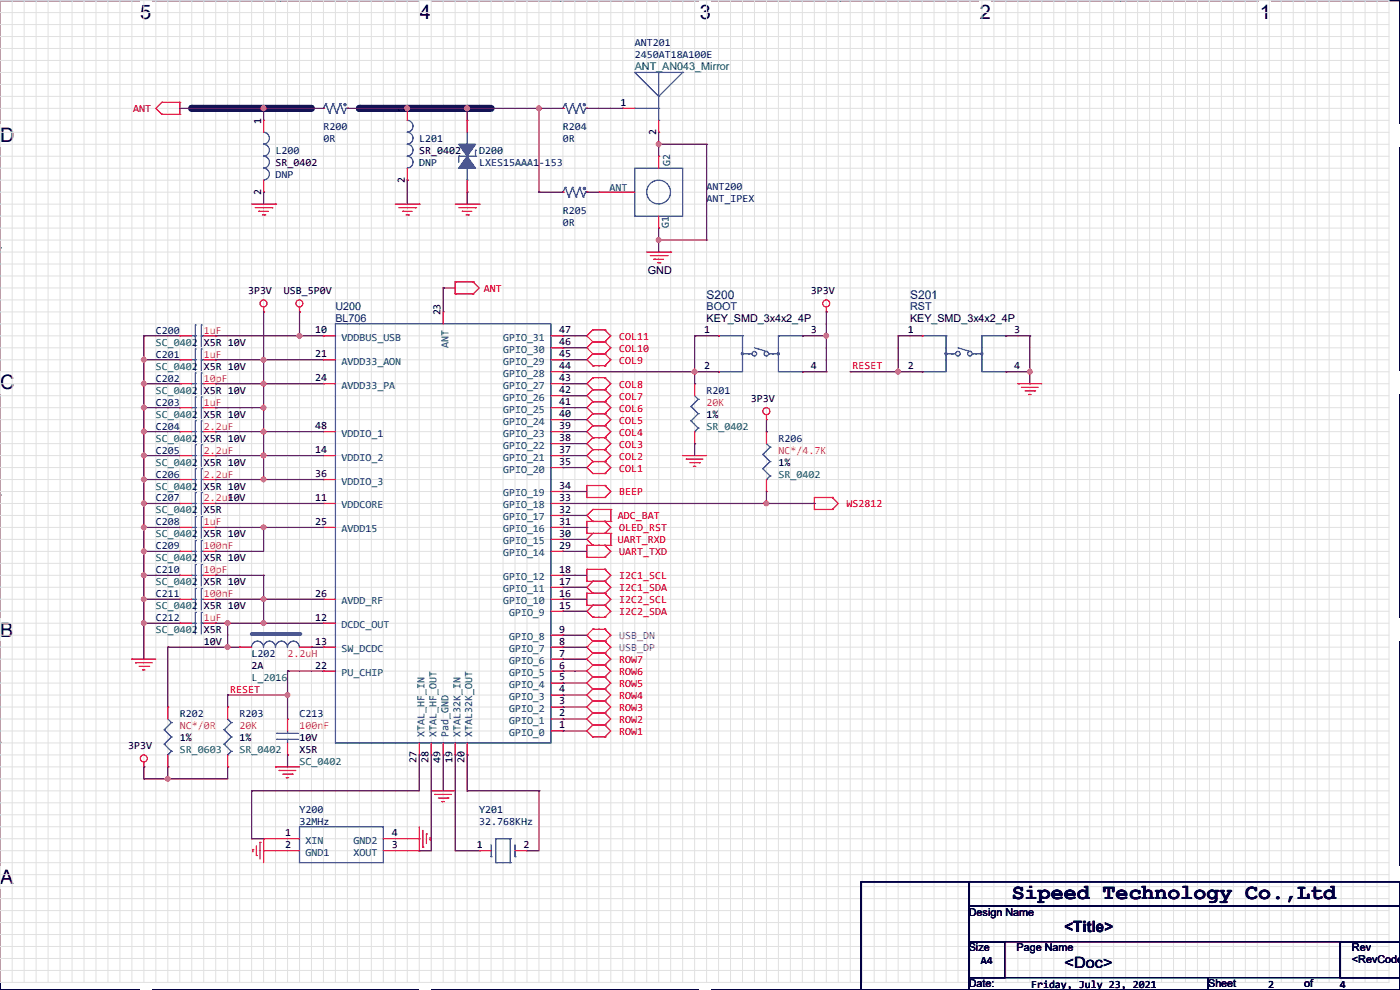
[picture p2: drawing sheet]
<svg xmlns="http://www.w3.org/2000/svg" width="297mm" height="210mm" viewBox="0 0 297 210" stroke-linecap="round" stroke-linejoin="round" font-family="sans-serif">
<path d="M0 .1h297v209.8h-297z" fill="none" stroke="#000" stroke-width=".25"/>
<g fill="#fff">
<path d="M29.7 .1h2.4v4.8h-2.4z"/>
<path d="M29.7 209.9l2.4 .1z"/>
</g>
<path d="M59.4 .1h.1M59.4 209.9h.1" fill="none" stroke="#000" stroke-width=".25"/>
<g fill="#fff">
<path d="M89.1 .1h2.3v4.8h-2.3z"/>
<path d="M89.1 209.9l2.3 .1z"/>
</g>
<path d="M118.8 .1h.1M118.8 209.9h.1" fill="none" stroke="#000" stroke-width=".25"/>
<g fill="#fff">
<path d="M148.5 .1h2.3v4.8h-2.3z"/>
<path d="M148.5 209.9l2.3 .1z"/>
</g>
<path d="M178.2 .1h.1M178.2 209.9h.1" fill="none" stroke="#000" stroke-width=".25"/>
<g fill="#fff">
<path d="M207.9 .1h2.3v4.8h-2.3z"/>
<path d="M207.9 209.9l2.3 .1z"/>
</g>
<path d="M237.6 .1h.1M237.6 209.9h.1" fill="none" stroke="#000" stroke-width=".25"/>
<g fill="#fff">
<path d="M267.3 .1h2.3v4.8h-2.3z"/>
<path d="M267.3 209.9l2.3 .1z"/>
<path d="M0 26.3h3.1v4.8h-3.1z"/>
<path d="M297 26.3v4.8z"/>
<path d="M0 78.8h3.1v4.7h-3.1z"/>
<path d="M297 78.8v4.7z"/>
</g>
<path d="M0 52.6h.1M297 52.6h.1" fill="none" stroke="#000" stroke-width=".25"/>
<g fill="#fff">
<path d="M0 131.2h2.9v4.8h-2.9z"/>
<path d="M297 131.2v4.8z"/>
</g>
<path d="M0 105h.1M297 105h.1" fill="none" stroke="#000" stroke-width=".25"/>
<g fill="#fff">
<path d="M0 183.7h2.9v4.7h-2.9z"/>
<path d="M296.9 183.7h.1v4.7h-.1z"/>
</g>
<path d="M0 157.5h.1M297 157.5h.1" fill="none" stroke="#000" stroke-width=".25"/>
<g fill="none" stroke="#e1e1e1" stroke-width=".21">
<path d="M0 .1h294.7v208.3h-294.7zM0 2.7h294.7M0 5.2h294.7M0 7.7h294.7M0 10.3h294.7M0 12.8h294.7M0 15.4h294.7M0 17.9h294.7M2.6 .1v208.3M5.1 .1v208.3M7.7 .1v208.3M10.2 .1v208.3"/>
<path d="M12.7 .1v208.3M15.3 .1v208.3M17.8 .1v208.3M20.4 .1v208.3M22.9 .1v208.3M25.4 .1v208.3M28 .1v208.3M30.5 .1v208.3M33.1 .1v208.3M35.6 .1v208.3M38.1 .1v208.3M40.7 .1v208.3"/>
<path d="M43.2 .1v208.3M45.8 .1v208.3M48.3 .1v208.3M50.8 .1v208.3M53.4 .1v208.3M55.9 .1v208.3M58.5 .1v208.3M61 .1v208.3M63.5 .1v208.3M66.1 .1v208.3M68.6 .1v208.3M71.2 .1v208.3"/>
<path d="M73.7 .1v208.3M76.2 .1v208.3M78.8 .1v208.3M81.3 .1v208.3M83.9 .1v208.3M86.4 .1v208.3M88.9 .1v208.3M91.5 .1v208.3M94 .1v208.3M96.6 .1v208.3M99.1 .1v208.3M101.6 .1v208.3"/>
<path d="M104.2 .1v208.3M106.7 .1v208.3M109.3 .1v208.3M111.8 .1v208.3M114.3 .1v208.3M116.9 .1v208.3M119.4 .1v208.3M122 .1v208.3M124.5 .1v208.3M127 .1v208.3M129.6 .1v208.3M132.1 .1v208.3"/>
<path d="M134.7 .1v208.3M137.2 .1v208.3M139.7 .1v208.3M142.3 .1v208.3M144.8 .1v208.3M147.4 .1v208.3M149.9 .1v208.3M152.4 .1v208.3M155 .1v208.3M157.5 .1v208.3M160.1 .1v208.3M162.6 .1v208.3"/>
<path d="M165.1 .1v208.3M167.7 .1v208.3M170.2 .1v208.3M172.8 .1v208.3M175.3 .1v208.3M177.8 .1v208.3M180.4 .1v208.3M182.9 .1v208.3M185.5 .1v208.3M188 .1v208.3M190.5 .1v208.3M193.1 .1v208.3"/>
<path d="M195.6 .1v208.3M198.2 .1v208.3M200.7 .1v208.3M203.2 .1v208.3M205.8 .1v208.3M208.3 .1v208.3M210.9 .1v208.3M213.4 .1v208.3M215.9 .1v208.3M218.5 .1v208.3M221 .1v208.3M223.6 .1v208.3"/>
<path d="M226.1 .1v208.3M228.6 .1v208.3M231.2 .1v208.3M233.7 .1v208.3M236.3 .1v208.3M238.8 .1v208.3M241.3 .1v208.3M243.9 .1v208.3M246.4 .1v208.3M249 .1v208.3M251.5 .1v208.3M254 .1v208.3"/>
<path d="M256.6 .1v208.3M259.1 .1v208.3M261.7 .1v208.3M264.2 .1v208.3M266.7 .1v208.3M269.3 .1v208.3M271.8 .1v208.3M274.4 .1v208.3M276.9 .1v208.3M279.4 .1v208.3M282 .1v208.3M284.5 .1v208.3"/>
<path d="M287.1 .1v208.3M289.6 .1v208.3M292.1 .1v208.3M0 20.4h294.7M0 23h294.7M0 25.5h294.7M0 28.1h294.7M0 30.6h294.7M0 33.1h294.7M0 35.7h294.7M0 38.2h294.7M0 40.8h294.7"/>
<path d="M0 43.3h294.7M0 45.8h294.7M0 48.4h294.7M0 50.9h294.7M0 53.5h294.7M0 56h294.7M0 58.5h294.7M0 61.1h294.7M0 63.6h294.7M0 66.2h294.7M0 68.7h294.7M0 71.2h294.7"/>
<path d="M0 73.8h294.7M0 76.3h294.7M0 78.9h294.7M0 81.4h294.7M0 83.9h294.7M0 86.5h294.7M0 89h294.7M0 91.6h294.7M0 94.1h294.7M0 96.6h294.7M0 99.2h294.7M0 101.7h294.7"/>
<path d="M0 104.3h294.7M0 106.8h294.7M0 109.3h294.7M0 111.9h294.7M0 114.4h294.7M0 117h294.7M0 119.5h294.7M0 122h294.7M0 124.6h294.7M0 127.1h294.7M0 129.7h294.7M0 132.2h294.7"/>
<path d="M0 134.7h294.7M0 137.3h294.7M0 139.8h294.7M0 142.4h294.7M0 144.9h294.7M0 147.4h294.7M0 150h294.7M0 152.5h294.7M0 155.1h294.7M0 157.6h294.7M0 160.1h294.7M0 162.7h294.7"/>
<path d="M0 165.2h294.7M0 167.8h294.7M0 170.3h294.7M0 172.8h294.7M0 175.4h294.7M0 177.9h294.7M0 180.5h294.7M0 183h294.7M0 185.5h294.7M0 188.1h294.7M0 190.6h294.7M0 193.2h294.7"/>
<path d="M0 195.7h294.7M0 198.2h294.7M0 200.8h294.7M0 203.3h294.7M0 205.9h294.7"/>
</g>
<path d="M40.7 23h25.4" fill="none" stroke="#0000a0" stroke-width="1.5"/>
<circle cx="40.7" cy="23" r=".76" fill="#0000a0"/>
<path d="M76.2 23h28" fill="none" stroke="#0000a0" stroke-width="1.5"/>
<circle cx="76.2" cy="23" r=".76" fill="#0000a0"/>
<g fill="none" stroke="#f00" stroke-width=".25">
<path d="M34.3 24.3h.1M34.3 21.7h.1M34.3 21.7l-1.2 1.3 1.2 1.3M34.3 24.3h3.8M34.3 21.7h3.8M38.1 24.3h.1M38.1 21.7h.1M38.1 21.7v2.6M86.4 23h.1M86.4 38.2h.1M86.4 23v2.5M86.4 35.7v2.5"/>
<path d="M119.4 23h.1M124.5 23h.1M132.1 23h.1M132.1 23h2.6M139.7 28.1h.1M139.7 25.5v2.6M53.4 43.3h5.1M54.1 44.1h3.6M54.9 44.8h.1M54.9 44.8h2M55.7 45.6h.5M56.2 45.6h.1"/>
<path d="M57.7 44.1h.1M58.5 43.3h.1M83.9 43.3h5M84.6 44.1h3.6M85.4 44.8h.1M85.4 44.8h2M86.1 45.6h.6M86.7 45.6h.1M88.2 44.1h.1M88.9 43.3h.1M96.6 59.8h.1M96.6 43.3h5"/>
<path d="M96.6 59.8v2.6M96.6 59.8h3.8M97.3 44.1h3.6M98.1 44.8h.1M98.1 44.8h2M98.8 45.6h.6M99.4 45.6h.1M100.4 59.8h.1M100.4 59.8l1.2 1.3-1.2 1.3M100.9 44.1h.1M101.6 43.3h.1M119.4 40.8h.1"/>
<path d="M124.5 40.8h.1M137.2 53.5h5.1M138 54.2h3.5M138.7 55h.1M138.7 55h2.1M139.5 55.8h.5M140 55.8h.1M141.5 54.2h.1M142.3 53.5h.1M38.1 76.3h.1M38.1 71.2h.1M38.1 76.3h2.6"/>
<path d="M38.1 71.2h2.6M43.2 76.3h2.6M43.2 71.2h2.6M45.8 76.3h.1M45.8 71.2h.1M55.9 66.2h.1M55.9 65.2v1M63.5 66.2h.1M63.5 65.2v1M96.6 62.4h.1M96.6 62.4h3.8M100.4 62.4h.1"/>
<path d="M125.8 72.5h.1M125.8 70h.1M125.8 75.1h.1M125.8 77.6h.1M125.8 70l-1.3 1.2 1.3 1.3M125.8 75.1l-1.3 1.2 1.3 1.3M125.8 72.5h2.5M125.8 70h2.5M125.8 72.5l-1.3 1.3 1.3 1.3M125.8 75.1h2.5M125.8 77.6h2.5M128.3 70h.1"/>
<path d="M128.3 72.5h.1M128.3 75.1h.1M128.3 77.6h.1M128.3 75.1l1.3 1.2-1.3 1.3M128.3 70l1.3 1.2-1.3 1.3M128.3 72.5l1.3 1.3-1.3 1.3M175.3 66.2h.1M175.3 65.2v1M195.6 71.2h.1M195.6 78.9h.1M213.4 71.2h.1M213.4 78.9h.1"/>
<path d="M38.1 96.6h.1M38.1 91.6h.1M38.1 81.4h.1M38.1 96.6h2.6M38.1 81.4h2.6M38.1 91.6h2.6M43.2 96.6h2.6M43.2 81.4h2.6M43.2 91.6h2.6M45.8 96.6h.1M45.8 91.6h.1M45.8 81.4h.1"/>
<path d="M125.8 82.7h.1M125.8 80.1h.1M125.8 85.2h.1M125.8 87.8h.1M125.8 90.3h.1M125.8 92.8h.1M125.8 97.9h.1M125.8 95.4h.1M125.8 80.1l-1.3 1.3 1.3 1.3M125.8 85.2l-1.3 1.3 1.3 1.3M125.8 82.7h2.5M125.8 80.1h2.5"/>
<path d="M125.8 82.7l-1.3 1.2 1.3 1.3M125.8 87.8l-1.3 1.2 1.3 1.3M125.8 85.2h2.5M125.8 90.3l-1.3 1.3 1.3 1.2M125.8 87.8h2.5M125.8 92.8l-1.3 1.3 1.3 1.3M125.8 90.3h2.5M125.8 95.4l-1.3 1.2 1.3 1.3M125.8 92.8h2.5M125.8 97.9h2.5M125.8 95.4h2.5M125.8 97.9l-1.3 1.3 1.3 1.3"/>
<path d="M128.3 80.1h.1M128.3 82.7h.1M128.3 85.2h.1M128.3 87.8h.1M128.3 90.3h.1M128.3 92.8h.1M128.3 95.4h.1M128.3 97.9h.1M128.3 85.2l1.3 1.3-1.3 1.3M128.3 80.1l1.3 1.3-1.3 1.3M128.3 87.8l1.3 1.2-1.3 1.3M128.3 82.7l1.3 1.2-1.3 1.3"/>
<path d="M128.3 90.3l1.3 1.3-1.3 1.2M128.3 92.8l1.3 1.3-1.3 1.3M128.3 95.4l1.3 1.2-1.3 1.3M128.3 97.9l1.3 1.3-1.3 1.3M144.8 96.6h.1M144.8 96.6h5.1M145.6 97.4h.1M145.6 97.4h3.5M146.3 98.2h2.1M147.1 98.9h.1M147.1 98.9h.5M148.4 98.2h.1"/>
<path d="M162.6 89h.1M162.6 91.6h.1M162.6 88v1M162.6 91.6v2.5M215.9 81.4h.1M215.9 81.4h5.1M216.7 82.2h.1M216.7 82.2h3.6M217.5 82.9h2M218.2 83.7h.1M218.2 83.7h.5M219.5 82.9h.1"/>
<path d="M38.1 111.9h.1M38.1 106.8h.1M38.1 101.7h.1M38.1 117h.1M38.1 111.9h2.6M38.1 106.8h2.6M38.1 101.7h2.6M38.1 117h2.6M43.2 111.9h2.6M43.2 106.8h2.6M43.2 101.7h2.6M43.2 117h2.6"/>
<path d="M45.8 111.9h.1M45.8 106.8h.1M45.8 101.7h.1M45.8 117h.1M124.5 118.2h.1M124.5 115.7h.1M124.5 105.5h.1M124.5 103h.1M124.5 113.2h.1M124.5 110.6h.1M124.5 103v2.5M124.5 110.6v2.6"/>
<path d="M124.5 115.7v2.5M124.5 118.2h3.8M124.5 115.7h5.1M124.5 113.2h5.1M124.5 110.6h5.1M124.5 105.5h3.8M124.5 103h3.8M125.8 100.5h.1M125.8 113.2h.1M125.8 115.7h.1M125.8 108.1h.1M125.8 110.6h.1"/>
<path d="M125.8 100.5h2.5M125.8 113.2l-1.3 1.2 1.3 1.3M125.8 108.1l-1.3 1.2 1.3 1.3M125.8 108.1h3.8M128.3 100.5h.1M128.3 118.2h.1M128.3 115.7h.1M128.3 105.5h.1M128.3 103h.1M128.3 113.2h.1M128.3 110.6h.1M128.3 103l1.3 1.3-1.3 1.2"/>
<path d="M128.3 115.7l1.3 1.3-1.3 1.2M128.3 110.6l1.3 1.3-1.3 1.3M129.6 113.2h.1M129.6 115.7h.1M129.6 108.1h.1M129.6 110.6h.1M129.6 108.1v2.5M129.6 113.2v2.5M162.6 104.3h.1M162.6 101.7v2.6M172.8 108.1h.1M172.8 105.5h.1"/>
<path d="M172.8 108.1h3.8M172.8 105.5v2.6M172.8 105.5h3.8M176.6 108.1h.1M176.6 105.5h.1M176.6 105.5l1.2 1.3-1.2 1.3M28 139.8h.1M28 139.8h5.1M38.1 132.2h.1M38.1 127.1h.1M38.1 132.2h2.6M38.1 127.1h2.6"/>
<path d="M43.2 132.2h2.6M43.2 127.1h2.6M45.8 132.2h.1M45.8 127.1h.1M124.5 123.3h.1M124.5 120.8h.1M124.5 128.4h.1M124.5 125.9h.1M124.5 125.9h3.8M124.5 123.3h3.8M124.5 120.8v2.5M124.5 125.9v2.5"/>
<path d="M124.5 120.8h3.8M124.5 128.4h3.8M125.8 138.6h.1M125.8 136h.1M125.8 133.5h.1M125.8 125.9h.1M125.8 123.3h.1M125.8 130.9h.1M125.8 128.4h.1M125.8 136l-1.3 1.3 1.3 1.3M125.8 138.6h2.5M125.8 136h2.5"/>
<path d="M125.8 138.6l-1.3 1.2 1.3 1.3M125.8 133.5l-1.3 1.2 1.3 1.3M125.8 128.4l-1.3 1.3 1.3 1.2M125.8 133.5h2.5M125.8 123.3l-1.3 1.3 1.3 1.3M125.8 130.9h2.5M128.3 136h.1M128.3 138.6h.1M128.3 133.5h.1M128.3 123.3h.1M128.3 125.9h.1M128.3 120.8h.1"/>
<path d="M128.3 128.4h.1M128.3 130.9h.1M128.3 136l1.3 1.3-1.3 1.3M128.3 133.5l1.3 1.2-1.3 1.3M128.3 138.6l1.3 1.2-1.3 1.3M128.3 128.4l1.3 1.3-1.3 1.2M128.3 123.3l1.3 1.3-1.3 1.3M128.3 120.8l1.3 1.2-1.3 1.3M128.3 125.9l1.3 1.2-1.3 1.3M28.7 140.6h.1M28.7 140.6h3.6M29.5 141.4h2"/>
<path d="M30.3 142.1h.1M30.3 142.1h.5M31.5 141.4h.1M35.6 150h.1M35.6 150v2.5M125.8 141.1h.1M125.8 143.6h.1M125.8 146.2h.1M125.8 148.7h.1M125.8 151.3h.1M125.8 153.8h.1M125.8 156.3h.1"/>
<path d="M125.8 141.1l-1.3 1.3 1.3 1.2M125.8 143.6l-1.3 1.3 1.3 1.3M125.8 141.1h2.5M125.8 146.2l-1.3 1.2 1.3 1.3M125.8 143.6h2.5M125.8 148.7l-1.3 1.3 1.3 1.3M125.8 146.2h2.5M125.8 151.3l-1.3 1.2 1.3 1.3M125.8 148.7h2.5M125.8 153.8l-1.3 1.3 1.3 1.2M125.8 151.3h2.5M125.8 153.8h2.5"/>
<path d="M125.8 156.3h2.5M128.3 141.1h.1M128.3 143.6h.1M128.3 146.2h.1M128.3 148.7h.1M128.3 151.3h.1M128.3 153.8h.1M128.3 156.3h.1M128.3 141.1l1.3 1.3-1.3 1.2M128.3 143.6l1.3 1.3-1.3 1.3M128.3 146.2l1.3 1.2-1.3 1.3M128.3 148.7l1.3 1.3-1.3 1.3"/>
<path d="M128.3 151.3l1.3 1.2-1.3 1.3M128.3 153.8l1.3 1.3-1.3 1.2M30.5 162.7h.1M30.5 161.7v1M35.6 162.7h.1M35.6 160.1v2.6M54.4 179.5v2M55.2 178.7h.1M55.2 178.7v3.5M55.9 177.9h.1M55.9 177.9v5.1M58.5 162.7h.1"/>
<path d="M58.5 162.7h5M59.2 163.4h.1M59.2 163.4h3.6M60 164.2h2M60.7 165h.1M60.7 165h.6M62 164.2h.1M88.9 175.4v5.1M89.7 179.7h.1M89.7 176.1v3.6M90.5 176.9h.1M90.5 176.9v2"/>
<path d="M91.2 178.2h.1M91.2 177.7v.5M91.5 167.8h.1M91.5 167.8h5.1M92.2 168.5h.1M92.2 168.5h3.6M93 169.3h2M93.8 170.1h.1M93.8 170.1h.5M95 169.3h.1M53.6 180.2h.1M53.6 180.2v.5"/>
<path d="M54.4 181.5h.1M88.9 180.5h.1M101.6 180.5h.1M101.6 180.5h2.6M109.3 180.5h2.5M111.8 180.5h.1"/>
<circle cx="55.9" cy="64.4" r=".74"/>
<circle cx="63.5" cy="64.4" r=".74"/>
<circle cx="175.3" cy="64.4" r=".74"/>
<circle cx="162.6" cy="87.2" r=".74"/>
<circle cx="30.5" cy="160.9" r=".74"/>
</g>
<path d="M182.7 187.1h22.8v22.8h-22.8zM205.5 187.1h91.5v5.1h-91.5zM205.5 192.2h91.5v7.6h-91.5zM205.5 199.8h7.6v7.6h-7.6zM284.3 199.8h12.7v7.6h-12.7zM205.5 207.4h50.8v2.5h-50.8zM256.3 207.4h40.7v2.5h-40.7z" fill="none" stroke="#000" stroke-width=".25"/>
<g fill="none" stroke="#00f" stroke-width=".25">
<path d="M139.7 15.4h.1M139.7 15.4v10.1M144.8 15.4h.1M144.8 15.4h-10.1l5 5M144.8 15.4l-5.1 5M86.4 25.5a1.25 1.25 0 0 1 1.2 1.3 1.25 1.25 0 0 1-1.2 1.2M86.4 28.1a1.25 1.25 0 0 1 1.2 1.2 1.25 1.25 0 0 1-1.2 1.3M86.4 30.6a1.25 1.25 0 0 1 1.2 1.3 1.25 1.25 0 0 1-1.2 1.2M86.4 33.1a1.25 1.25 0 0 1 1.2 1.3 1.25 1.25 0 0 1-1.2 1.2M119.4 23h.1M119.9 22h.1M119.9 39.8h.1"/>
<path d="M119.9 22l.8 2M119.9 22l-.5 1M119.9 39.8l.8 2M119.9 39.8l-.5 1M120.7 24h.1M121.5 22h.1M121.5 39.8h.1M121.5 22l-.8 2M121.5 22l.7 2M121.5 39.8l-.8 2M121.5 39.8l.7 2M122.2 24h.1"/>
<path d="M123 22h.1M123 39.8h.1M123 22l.7 2M123 22l-.8 2M123 39.8l.7 2M123 39.8l-.8 2M123.7 24h.1M124.2 23h.1M124.2 23l-.5 1M124.2 23h.3M134.7 23h.1M134.7 23h5"/>
<path d="M139.7 20.4h.1M139.7 23h.1M139.7 25.5h.1M119.4 40.8h.1M120.7 41.8h.1M122.2 41.8h.1M123.7 41.8h.1M124.2 40.8h.1M124.2 40.8l-.5 1M124.2 40.8h.3M40.7 76.3h.7M40.7 71.2h.7"/>
<path d="M41.4 74h.1M41.4 76.3h.1M41.4 79.1h.1M41.4 69h.1M41.4 71.2h.1M41.4 69v4.5M41.4 74v4.6M41.4 79.1v4.6M42.7 76.3h.1M42.7 74h.1M42.7 79.1h.1M42.7 71.2h.1"/>
<path d="M42.7 69h.1M42.7 76.3h.5M42.7 69v4.5M42.7 74v4.6M42.7 79.1v4.6M42.7 71.2h.5M195.6 78.9h.1M195.6 71.2h.1M195.6 71.2h5.1M200.7 71.2h.1M200.7 71.2v7.7h-5.1M200.7 75.1h2"/>
<path d="M202 75.1h.1M203.2 73.8l2.6 .7M205.8 74.5h.1M206.3 75.1h.1M206.3 75.1h2M207.1 75.1h.1M208.3 71.2h.1M208.3 71.2h5.1M208.3 71.2v7.7h5.1M213.4 71.2h.1M213.4 78.9h.1M40.7 96.6h.7"/>
<path d="M40.7 91.6h.7M40.7 81.4h.7M41.4 94.4h.1M41.4 96.6h.1M41.4 89.3h.1M41.4 91.6h.1M41.4 81.4h.1M41.4 99.4h.1M41.4 89.3v4.6M41.4 94.4v4.5M41.4 99.4v4.6M42.7 96.6h.1"/>
<path d="M42.7 94.4h.1M42.7 91.6h.1M42.7 89.3h.1M42.7 81.4h.1M42.7 99.4h.1M42.7 89.3v4.6M42.7 94.4v4.5M42.7 99.4v4.6M42.7 96.6h.5M42.7 91.6h.5M42.7 81.4h.5M161.8 96.4h.1"/>
<path d="M161.8 99.4h.1M161.8 96.4l1.6 1.5M161.8 99.4l1.6 1.6M162.6 94.1l.8 .8M163.4 94.9h.1M163.4 97.9h.1M163.4 94.9l-1.6 1.5M163.4 97.9l-1.6 1.5M40.7 111.9h.7M40.7 106.8h.7M40.7 101.7h.7M40.7 117h.7"/>
<path d="M41.4 109.6h.1M41.4 111.9h.1M41.4 104.5h.1M41.4 106.8h.1M41.4 101.7h.1M41.4 114.7h.1M41.4 117h.1M41.4 104.5v4.6M41.4 109.6v4.6M41.4 114.7v4.6M42.7 111.9h.1M42.7 109.6h.1"/>
<path d="M42.7 106.8h.1M42.7 104.5h.1M42.7 101.7h.1M42.7 117h.1M42.7 114.7h.1M42.7 104.5v4.6M42.7 109.6v4.6M42.7 114.7v4.6M42.7 111.9h.5M42.7 106.8h.5M42.7 101.7h.5M42.7 117h.5"/>
<path d="M162.6 101.7h.1M163.4 101h.1M163.4 101l-.8 .7M40.7 132.2h.7M40.7 127.1h.7M41.4 129.9h.1M41.4 132.2h.1M41.4 124.8h.1M41.4 127.1h.1M41.4 124.8v4.6M41.4 129.9v4.6M42.7 132.2h.1"/>
<path d="M42.7 129.9h.1M42.7 127.1h.1M42.7 124.8h.1M42.7 124.8v4.6M42.7 129.9v4.6M42.7 132.2h.5M42.7 127.1h.5M53.4 137.3a1.25 1.25 0 0 1 1.2-1.3 1.25 1.25 0 0 1 1.3 1.3 1.27 1.27 0 0 1 1.2-1.3 1.27 1.27 0 0 1 1.3 1.3M58.5 137.3a1.25 1.25 0 0 1 1.2-1.3 1.25 1.25 0 0 1 1.3 1.3M61 137.3a1.25 1.25 0 0 1 1.3-1.3 1.25 1.25 0 0 1 1.2 1.3M34.8 154.8h.1M34.8 157.9h.1"/>
<path d="M34.8 154.8l1.6 1.5M34.8 157.9l1.6 1.5M35.6 152.5l.8 .8M36.4 153.3h.1M36.4 156.3h.1M36.4 159.4h.1M36.4 153.3l-1.6 1.5M36.4 156.3l-1.6 1.6M36.4 159.4l-.8 .7M35.6 160.1h.1M104.2 179.2v2.5M105.2 177.9h.1"/>
<path d="M105.2 177.9v5.1M105.2 177.9h3M108.2 177.9h.1M108.2 177.9v5.1M109.3 179.2v2.5M104.2 181.7h.1M105.2 183h.1M105.2 183h3M108.2 183h.1M109.3 181.7h.1"/>
<circle cx="200.7" cy="75" r=".23"/>
<circle cx="203.2" cy="75" r=".49"/>
<circle cx="205.8" cy="75" r=".49"/>
<circle cx="208.3" cy="75" r=".23"/>
</g>
<g fill="#00f" stroke="#00f" stroke-width=".25">
<circle cx="124" cy="22.2" r=".23"/>
<circle cx="124" cy="40" r=".23"/>
</g>
<path d="M53.4 134.5h10.1" fill="none" stroke="#00f" stroke-width=".76"/>
<circle cx="63.5" cy="134.5" r=".38" fill="#00f"/>
<g fill="none" stroke="#f00" stroke-width=".25">
<path d="M55.9 25.5h.1M55.9 25.5v2.6M55.9 38.2v2.6M68.6 23h.1M73.7 23h.1M99.1 25.5h.1M99.1 25.5v2.6M99.1 38.2v2.6M139.7 33.1h.1M139.7 33.1v2.6M55.9 40.8h.1M99.1 40.8h.1"/>
<path d="M127 40.8h.1M127 40.8h7.7M139.7 48.4h.1M139.7 45.8v2.6M68.6 76.3h.1M68.6 71.2h.1M68.6 71.2h2.6M68.6 76.3h2.6M94 66.2h.1M94 66.2v2.5M116.9 71.2h2.5M116.9 73.8h2.5"/>
<path d="M116.9 76.3h2.5M116.9 78.9h2.5M119.4 71.2h.1M119.4 73.8h.1M119.4 76.3h.1M119.4 78.9h.1M152.4 71.2h.1M152.4 78.9h.1M170.2 71.2h.1M170.2 78.9h.1M38.1 86.5h.1M38.1 86.5h2.6"/>
<path d="M43.2 86.5h2.6M45.8 86.5h.1M68.6 91.6h.1M68.6 81.4h.1M68.6 96.6h.1M68.6 91.6h2.6M68.6 81.4h2.6M68.6 96.6h2.6M116.9 86.5h2.5M116.9 91.6h2.5M116.9 81.4h2.5M116.9 83.9h2.5"/>
<path d="M116.9 89h2.5M116.9 94.1h2.5M116.9 96.6h2.5M116.9 99.2h2.5M119.4 81.4h.1M119.4 83.9h.1M119.4 86.5h.1M119.4 89h.1M119.4 91.6h.1M119.4 94.1h.1M119.4 96.6h.1M119.4 99.2h.1"/>
<path d="M147.4 81.4h.1M147.4 94.1h.1M147.4 81.4v2.5M147.4 91.6v2.5M68.6 101.7h.1M68.6 111.9h.1M68.6 106.8h.1M68.6 101.7h2.6M68.6 106.8h2.6M68.6 111.9h2.6M116.9 104.3h2.5M116.9 106.8h2.5"/>
<path d="M116.9 109.3h2.5M116.9 111.9h2.5M116.9 114.4h2.5M116.9 117h2.5M119.4 104.3h.1M119.4 106.8h.1M119.4 109.3h.1M119.4 111.9h.1M119.4 114.4h.1M119.4 117h.1M38.1 122h.1M38.1 122h2.6"/>
<path d="M43.2 122h2.6M45.8 122h.1M50.8 137.3h.1M50.8 137.3h2.6M63.5 137.3h2.6M66.1 137.3h.1M68.6 127.1h.1M68.6 132.2h.1M68.6 137.3h.1M68.6 137.3h2.6M68.6 127.1h2.6M68.6 132.2h2.6"/>
<path d="M116.9 137.3h2.5M116.9 122h2.5M116.9 127.1h2.5M116.9 124.6h2.5M116.9 129.7h2.5M116.9 134.7h2.5M116.9 139.8h2.5M119.4 122h.1M119.4 124.6h.1M119.4 127.1h.1M119.4 129.7h.1M119.4 134.7h.1"/>
<path d="M119.4 137.3h.1M119.4 139.8h.1M48.3 150h.1M48.3 150v2.5M61 152.5h.1M61 152.5v2.6M61 157.6v2.5M68.6 142.4h.1M68.6 142.4h2.6M88.9 157.6v2.5M91.5 157.6v2.5M94 157.6v2.5"/>
<path d="M96.6 157.6v2.5M99.1 157.6v2.5M116.9 142.4h2.5M116.9 144.9h2.5M116.9 147.4h2.5M116.9 150h2.5M116.9 152.5h2.5M116.9 155.1h2.5M119.4 142.4h.1M119.4 144.9h.1M119.4 147.4h.1M119.4 150h.1"/>
<path d="M119.4 152.5h.1M119.4 155.1h.1M48.3 162.7h.1M48.3 160.1v2.6M55.9 177.9h.1M55.9 177.9h7.6M61 160.1h.1M81.3 177.9h7.6M88.9 160.1h.1M88.9 177.9h.1M91.5 160.1h.1M94 160.1h.1"/>
<path d="M96.6 160.1h.1M99.1 160.1h.1M55.9 180.5h.1M55.9 180.5h7.6M81.3 180.5h7.6M88.9 180.5h.1"/>
</g>
<g fill="none" stroke="#00f" stroke-width=".25">
<path d="M55.9 28.1a1.25 1.25 0 0 1 1.3 1.2 1.25 1.25 0 0 1-1.3 1.3M55.9 30.6a1.25 1.25 0 0 1 1.3 1.3 1.25 1.25 0 0 1-1.3 1.2M55.9 33.1a1.25 1.25 0 0 1 1.3 1.3 1.25 1.25 0 0 1-1.3 1.2M55.9 35.7a1.25 1.25 0 0 1 1.3 1.2 1.25 1.25 0 0 1-1.3 1.3M68.6 23h.1M69.1 22h.1M69.1 22l.8 2M69.1 22l-.5 1M69.9 24h.1M70.7 22h.1M70.7 22l-.8 2M70.7 22l.7 2"/>
<path d="M71.4 24h.1M72.2 22h.1M72.2 22l.7 2M72.2 22l-.8 2M72.9 24h.1M73.4 23h.1M73.4 23l-.5 1M73.4 23h.3M97.3 33.1h.1M97.3 33.1v1.3M97.3 33.1h3.6M99.1 30.6h.1"/>
<path d="M99.1 38.2h.1M99.1 28.1v2.5M99.1 35.7v2.5M100.9 33.1h.1M100.9 31.9h.1M100.9 31.9v1.2M134.7 35.7h10.1v10.1h-10.1zM71.2 68.7h45.7v88.9h-45.7zM152.4 78.9h.1M152.4 71.2h.1M152.4 71.2h5.1M157.5 71.2h.1"/>
<path d="M157.5 71.2v7.7h-5.1M157.5 75.1h2.1M158.8 75.1h.1M160.1 73.8l2.5 .7M162.6 74.5h.1M163.1 75.1h.1M163.1 75.1h2M163.9 75.1h.1M165.1 71.2h.1M165.1 71.2h5.1M165.1 71.2v7.7h5.1M170.2 71.2h.1"/>
<path d="M170.2 78.9h.1M40.7 86.5h.7M41.4 84.2h.1M41.4 86.5h.1M41.4 84.2v4.6M42.7 86.5h.1M42.7 84.2h.1M42.7 86.5h.5M42.7 84.2v4.6M146.6 86.2h.1M146.6 89.3h.1M146.6 86.2l1.5 1.6"/>
<path d="M146.6 89.3l1.5 1.5M147.4 91.6h.1M147.4 83.9l.7 .8M148.1 84.7h.1M148.1 87.8h.1M148.1 90.8h.1M148.1 84.7l-1.5 1.5M148.1 87.8l-1.5 1.5M148.1 90.8l-.7 .8M41.4 119.8h.1M41.4 119.8v4.5M42.7 119.8h.1"/>
<path d="M42.7 119.8v4.5M40.7 122h.7M41.4 122h.1M42.7 122h.1M42.7 122h.5M47.5 154.8h.1M47.5 157.9h.1M47.5 154.8l1.6 1.5M47.5 157.9l1.6 1.5M48.3 152.5l.8 .8M49.1 153.3h.1M49.1 156.3h.1"/>
<path d="M49.1 159.4h.1M49.1 153.3l-1.6 1.5M49.1 156.3l-1.6 1.6M49.1 159.4l-.8 .7M58.7 156.8h.1M58.7 155.6h.1M58.7 156.8h4.6M58.7 155.6h4.6M61 155.6h.1M61 156.8h.1M61 155.1v.5M61 156.8v.8"/>
<path d="M48.3 160.1h.1M63.5 175.4h17.8v7.6h-17.8z"/>
<circle cx="139.7" cy="40.7" r="2.52"/>
<circle cx="157.5" cy="75" r=".23"/>
<circle cx="160" cy="75" r=".49"/>
<circle cx="162.6" cy="75" r=".49"/>
<circle cx="165.1" cy="75" r=".23"/>
</g>
<g fill="#00f" stroke="#00f" stroke-width=".25">
<path d="M97.3 30.6h3.6l-1.8 2.5z" fill-rule="evenodd"/>
<path d="M99.1 33.1l1.8 2.6h-3.6z" fill-rule="evenodd"/>
<circle cx="73.2" cy="22.2" r=".23"/>
</g>
<g fill="none" stroke="#800040" stroke-width=".25">
<path d="M38.1 23h.1M38.1 23h30.5M55.9 23h.1M55.9 23v2.5M73.7 23h.1M73.7 23h45.7M86.4 23h.1M86.4 38.2h.1M86.4 38.2v5.1M99.1 23h.1M99.1 23v2.5M114.3 23h.1"/>
<path d="M114.3 23v17.8M124.5 23h.1M124.5 23h7.6M139.7 30.6h.1M139.7 30.6h10.2M139.7 28.1v5M149.9 30.6h.1M149.9 30.6v20.3M55.9 40.8h.1M55.9 40.8v2.5M99.1 40.8h.1M99.1 40.8v2.5"/>
<path d="M114.3 40.8h.1M114.3 40.8h5.1M124.5 40.8h.1M124.5 40.8h2.5M139.7 50.9h.1M139.7 53.5h.1M139.7 48.4v5.1M139.7 50.9h10.2M149.9 50.9h.1M30.5 71.2h.1M30.5 76.3h.1M30.5 71.2h7.6"/>
<path d="M30.5 76.3h7.6M30.5 71.2v68.6M45.8 71.2h.1M45.8 76.3h.1M45.8 71.2h22.8M45.8 76.3h22.8M55.9 66.2h.1M55.9 76.3h.1M55.9 66.2v35.5M63.5 66.2h.1M63.5 71.2h.1M63.5 66.2v5"/>
<path d="M94 61.1h.1M94 61.1v5.1M94 61.1h2.6M119.4 71.2h.1M119.4 73.8h.1M119.4 76.3h.1M119.4 78.9h.1M119.4 71.2h5.1M119.4 76.3h5.1M119.4 73.8h5.1M119.4 78.9h33M147.4 71.2h.1"/>
<path d="M147.4 78.9h.1M147.4 71.2h5M147.4 71.2v10.2M170.2 71.2h.1M170.2 78.9h.1M170.2 71.2h5.1M170.2 78.9h5.1M175.3 78.9h.1M175.3 66.2h.1M175.3 66.2v12.7M180.4 78.9h.1M180.4 78.9h15.2"/>
<path d="M190.5 71.2h.1M190.5 78.9h.1M190.5 71.2h5.1M190.5 71.2v7.7M195.6 78.9h.1M213.4 71.2h.1M213.4 78.9h.1M213.4 71.2h5.1M213.4 78.9h5.1M218.5 71.2h.1M218.5 78.9h.1M218.5 71.2v10.2"/>
<path d="M30.5 81.4h.1M30.5 86.5h.1M30.5 91.6h.1M30.5 96.6h.1M30.5 81.4h7.6M30.5 91.6h7.6M30.5 96.6h7.6M30.5 86.5h7.6M45.8 81.4h.1M45.8 91.6h.1M45.8 96.6h.1M45.8 86.5h.1"/>
<path d="M45.8 81.4h22.8M45.8 91.6h22.8M45.8 96.6h22.8M45.8 86.5h10.1M55.9 81.4h.1M55.9 86.5h.1M55.9 91.6h.1M55.9 96.6h.1M119.4 81.4h.1M119.4 83.9h.1M119.4 86.5h.1M119.4 89h.1"/>
<path d="M119.4 91.6h.1M119.4 96.6h.1M119.4 94.1h.1M119.4 99.2h.1M119.4 81.4h5.1M119.4 91.6h5.1M119.4 96.6h5.1M119.4 86.5h5.1M119.4 83.9h5.1M119.4 89h5.1M119.4 94.1h5.1M119.4 99.2h5.1"/>
<path d="M147.4 94.1h.1M147.4 81.4h.1M147.4 94.1v2.5M162.6 91.6h.1M162.6 89v2.6M30.5 101.7h.1M30.5 106.8h.1M30.5 111.9h.1M30.5 117h.1M30.5 101.7h7.6M30.5 106.8h7.6M30.5 111.9h7.6"/>
<path d="M30.5 117h7.6M45.8 101.7h.1M45.8 106.8h.1M45.8 111.9h.1M45.8 117h.1M45.8 101.7h22.8M45.8 106.8h22.8M45.8 111.9h22.8M55.9 101.7h.1M55.9 111.9h.1M55.9 111.9v5.1h-10.1M119.4 117h.1"/>
<path d="M119.4 114.4h.1M119.4 109.3h.1M119.4 104.3h.1M119.4 106.8h53.4M119.4 111.9h5.1M119.4 117h5.1M119.4 114.4h5.1M119.4 109.3h5.1M119.4 104.3h5.1M124.5 111.9h.1M162.6 106.8h.1M162.6 104.3v2.5"/>
<path d="M172.8 106.8h.1M30.5 122h.1M30.5 127.1h.1M30.5 132.2h.1M30.5 127.1h7.6M30.5 132.2h7.6M30.5 122h7.6M35.6 137.3h.1M35.6 137.3v12.7M35.6 137.3h15.2M45.8 127.1h.1M45.8 132.2h.1"/>
<path d="M45.8 122h.1M45.8 127.1h22.8M45.8 132.2h22.8M45.8 122h10.1M48.3 132.2h.1M48.3 137.3h.1M48.3 132.2v5.1M55.9 122h.1M55.9 127.1h.1M55.9 132.2h.1M55.9 122v10.2M66.1 137.3h.1"/>
<path d="M66.1 137.3h2.5M119.4 137.3h.1M119.4 139.8h.1M119.4 134.7h.1M119.4 129.7h.1M119.4 124.6h.1M119.4 122h.1M119.4 127.1h.1M119.4 127.1h5.1M119.4 122h5.1M119.4 137.3h5.1M119.4 139.8h5.1"/>
<path d="M119.4 134.7h5.1M119.4 129.7h5.1M119.4 124.6h5.1M48.3 147.4h.1M48.3 147.4h12.7M48.3 147.4v2.6M61 142.4h.1M61 147.4h.1M61 142.4h7.6M61 142.4v10.1M119.4 142.4h.1M119.4 144.9h.1"/>
<path d="M119.4 147.4h.1M119.4 150h.1M119.4 152.5h.1M119.4 155.1h.1M119.4 142.4h5.1M119.4 147.4h5.1M119.4 144.9h5.1M119.4 150h5.1M119.4 152.5h5.1M119.4 155.1h5.1M30.5 162.7h.1M30.5 165.2h.1"/>
<path d="M30.5 162.7v2.5M35.6 162.7h.1M35.6 165.2h.1M35.6 162.7v2.5M48.3 162.7h.1M48.3 162.7v2.5h-17.8M53.4 177.9h.1M53.4 167.8h.1M53.4 177.9h2.5M53.4 167.8v10.1M61 160.1h.1M61 160.1v2.6"/>
<path d="M88.9 160.1h.1M88.9 160.1v7.7h-35.5M91.5 160.1h.1M91.5 160.1v20.4h-2.6M94 160.1h.1M94 160.1v7.7M96.6 160.1h.1M96.6 160.1v20.4M99.1 160.1h.1M99.1 167.8h.1M99.1 167.8h15.2M99.1 160.1v7.7"/>
<path d="M114.3 167.8h.1M114.3 167.8v12.7h-2.5M88.9 180.5h.1M96.6 180.5h.1M96.6 180.5h5M111.8 180.5h.1"/>
</g>
<g fill="#f0f" stroke="#f0f" stroke-width=".25">
<circle cx="55.9" cy="91.5" r=".49"/>
<circle cx="55.9" cy="111.9" r=".49"/>
<circle cx="63.5" cy="71.2" r=".49"/>
<circle cx="55.9" cy="81.4" r=".49"/>
<circle cx="55.9" cy="76.3" r=".49"/>
<circle cx="55.9" cy="86.5" r=".49"/>
<circle cx="55.9" cy="101.7" r=".49"/>
<circle cx="55.9" cy="96.6" r=".49"/>
<circle cx="55.9" cy="132.2" r=".49"/>
<circle cx="55.9" cy="127.1" r=".49"/>
<circle cx="30.5" cy="76.3" r=".49"/>
<circle cx="30.5" cy="81.4" r=".49"/>
<circle cx="30.5" cy="86.5" r=".49"/>
<circle cx="30.5" cy="91.5" r=".49"/>
<circle cx="30.5" cy="96.6" r=".49"/>
<circle cx="30.5" cy="106.8" r=".49"/>
<circle cx="30.5" cy="101.7" r=".49"/>
<circle cx="30.5" cy="111.9" r=".49"/>
<circle cx="30.5" cy="116.9" r=".49"/>
<circle cx="30.5" cy="122" r=".49"/>
<circle cx="30.5" cy="127.1" r=".49"/>
<circle cx="30.5" cy="132.2" r=".49"/>
<circle cx="48.3" cy="137.3" r=".49"/>
<circle cx="35.6" cy="165.2" r=".49"/>
<circle cx="48.3" cy="132.2" r=".49"/>
<circle cx="55.9" cy="23" r=".49"/>
<circle cx="86.4" cy="23" r=".49"/>
<circle cx="99.1" cy="23" r=".49"/>
<circle cx="114.3" cy="23" r=".49"/>
<circle cx="162.6" cy="106.8" r=".49"/>
<circle cx="61" cy="147.4" r=".49"/>
<circle cx="175.3" cy="71.2" r=".49"/>
<circle cx="147.3" cy="78.8" r=".49"/>
<circle cx="218.5" cy="78.8" r=".49"/>
<circle cx="190.5" cy="78.8" r=".49"/>
<circle cx="139.7" cy="30.6" r=".49"/>
<circle cx="139.7" cy="50.9" r=".49"/>
</g>
<text font-size="4.6" x="214.7" y="190.6">Sipeed Technology Co.,Ltd</text>
<g font-size="4.2">
<text x="29.7" y="3.9">5</text>
<text x="89.1" y="3.9">4</text>
<text x="148.5" y="3.9">3</text>
<text x="207.9" y="3.9">2</text>
<text x="267.3" y="3.9">1</text>
<text x="0" y="30.1">D</text>
<text x="0" y="82.6">C</text>
<text x="0" y="135">B</text>
<text x="0" y="187.5">A</text>
<text x="297" y="187.5">A</text>
</g>
<g font-size="3.3">
<text x="225.9" y="197.8">&lt;Title&gt;</text>
<text x="225.8" y="205.3">&lt;Doc&gt;</text>
</g>
<g font-size="2.5" fill="#000080">
<text x="149.9" y="63.4">S200</text>
<text x="193.1" y="63.4">S201</text>
</g>
<g font-size="2.3" fill="#000080">
<text x="134.7" y="9.9">ANT201</text>
<text x="134.7" y="12.4">2450AT18A100E</text>
<text x="68.6" y="27.6">R200</text>
<text x="119.4" y="27.6">R204</text>
<text x="58.5" y="32.7">L200</text>
<text x="68.6" y="30.2">0R</text>
<text x="88.9" y="30.2">L201</text>
<text x="88.9" y="35.3">DNP</text>
<text x="101.6" y="32.7">D200</text>
<text x="101.6" y="35.3">LXES15AAA1-153</text>
<text x="119.4" y="30.2">0R</text>
<text x="58.5" y="37.8">DNP</text>
<text x="149.9" y="40.3">ANT200</text>
<text x="119.4" y="45.4">R205</text>
<text x="119.4" y="48">0R</text>
<text x="149.9" y="42.9">ANT_IPEX</text>
<text x="71.2" y="65.7">U200</text>
<text x="149.9" y="65.7">BOOT</text>
<text x="193.1" y="65.7">RST</text>
<text x="33.1" y="70.8">C200</text>
<text x="71.2" y="68.2">BL706</text>
<text x="33.1" y="75.9">C201</text>
<text x="33.1" y="81">C202</text>
<text x="149.9" y="83.5">R201</text>
<text x="33.1" y="86.1">C203</text>
<text x="33.1" y="91.1">C204</text>
<text x="165.1" y="93.7">R206</text>
<text x="33.1" y="96.2">C205</text>
<text x="33.1" y="101.3">C206</text>
<text x="33.1" y="106.4">C207</text>
<text x="33.1" y="111.5">C208</text>
<text x="33.1" y="116.5">C209</text>
<text x="33.1" y="121.6">C210</text>
<text x="33.1" y="131.8">C212</text>
<text x="33.1" y="126.7">C211</text>
<text x="53.4" y="139.4">L202</text>
<text x="38.1" y="152.1">R202</text>
<text x="50.8" y="152.1">R203</text>
<text x="63.5" y="152.1">C213</text>
<text x="63.5" y="172.4">Y200</text>
<text x="101.6" y="172.4">Y201</text>
<text x="63.5" y="175">32MHz</text>
<text x="101.6" y="175">32.768KHz</text>
</g>
<g font-size="2.3" fill="#008000">
<text x="134.7" y="14.9">ANT_AN043_Mirror</text>
<text x="33.1" y="73.4">SC_0402</text>
<text x="33.1" y="78.4">SC_0402</text>
<text x="33.1" y="83.5">SC_0402</text>
<text x="33.1" y="88.6">SC_0402</text>
<text x="33.1" y="93.7">SC_0402</text>
<text x="149.9" y="91.1">SR_0402</text>
<text x="33.1" y="98.8">SC_0402</text>
<text x="165.1" y="101.3">SR_0402</text>
<text x="33.1" y="103.8">SC_0402</text>
<text x="33.1" y="108.9">SC_0402</text>
<text x="33.1" y="114">SC_0402</text>
<text x="33.1" y="119.1">SC_0402</text>
<text x="33.1" y="124.2">SC_0402</text>
<text x="33.1" y="129.2">SC_0402</text>
<text x="33.1" y="134.3">SC_0402</text>
<text x="53.4" y="144.5">L_2016</text>
<text x="38.1" y="159.7">SR_0603</text>
<text x="50.8" y="159.7">SR_0402</text>
<text x="63.5" y="162.3">SC_0402</text>
</g>
<g font-size="2.3" fill="#f00">
<text x="28.2" y="23.8">ANT</text>
<text x="102.7" y="61.9">ANT</text>
<text x="131.4" y="72.1">COL11</text>
<text x="131.4" y="74.6">COL10</text>
<text x="131.4" y="77.2">COL9</text>
<text x="131.4" y="82.3">COL8</text>
<text x="180.9" y="78.4">RESET</text>
<text x="131.4" y="84.8">COL7</text>
<text x="131.4" y="87.3">COL6</text>
<text x="131.4" y="89.9">COL5</text>
<text x="131.4" y="92.4">COL4</text>
<text x="131.4" y="95">COL3</text>
<text x="131.4" y="97.5">COL2</text>
<text x="131.4" y="100">COL1</text>
<text x="131.4" y="105.1">BEEP</text>
<text x="179.6" y="107.7">WS2812</text>
<text x="131.1" y="110.2">ADC_BAT</text>
<text x="131.4" y="112.7">OLED_RST</text>
<text x="131.1" y="115.3">UART_RXD</text>
<text x="131.4" y="117.8">UART_TXD</text>
<text x="131.4" y="125.4">I2C1_SDA</text>
<text x="131.4" y="122.9">I2C1_SCL</text>
<text x="131.4" y="130.5">I2C2_SDA</text>
<text x="131.4" y="128">I2C2_SCL</text>
<text x="131.4" y="140.7">ROW7</text>
<text x="131.4" y="143.2">ROW6</text>
<text x="48.8" y="146.9">RESET</text>
<text x="131.4" y="145.8">ROW5</text>
<text x="131.4" y="148.3">ROW4</text>
<text x="131.4" y="150.8">ROW3</text>
<text x="131.4" y="153.4">ROW2</text>
<text x="131.4" y="155.9">ROW1</text>
</g>
<g font-size="2.3">
<text x="85.9" y="23.7" transform="rotate(-90 85.9 23.7)">1</text>
<text x="131.6" y="22.4">1</text>
<text x="55.4" y="26.3" transform="rotate(-90 55.4 26.3)">1</text>
<text x="139.2" y="28.6" transform="rotate(-90 139.2 28.6)">2</text>
<text x="58.5" y="35.3">SR_0402</text>
<text x="88.9" y="32.7">SR_0402</text>
<text x="55.4" y="41.3" transform="rotate(-90 55.4 41.3)">2</text>
<text x="85.9" y="38.7" transform="rotate(-90 85.9 38.7)">2</text>
<text x="137.5" y="58.1">GND</text>
<text x="52.6" y="62.4">3P3V</text>
<text x="60.2" y="62.4">USB_5P0V</text>
<text x="172" y="62.4">3P3V</text>
<text x="66.8" y="70.7">10</text>
<text x="93.5" y="66.9" transform="rotate(-90 93.5 66.9)">23</text>
<text x="118.7" y="70.7">47</text>
<text x="149.4" y="70.7">1</text>
<text x="149.9" y="68.2">KEY_SMD_3x4x2_4P</text>
<text x="172" y="70.7">3</text>
<text x="192.6" y="70.7">1</text>
<text x="193.1" y="68.2">KEY_SMD_3x4x2_4P</text>
<text x="215.2" y="70.7">3</text>
<text x="43.2" y="73.4">X5R 10V</text>
<text x="66.8" y="75.8">21</text>
<text x="118.7" y="73.2">46</text>
<text x="118.7" y="75.8">45</text>
<text x="43.2" y="78.4">X5R 10V</text>
<text x="43.2" y="83.5">X5R 10V</text>
<text x="66.8" y="80.9">24</text>
<text x="118.7" y="78.3">44</text>
<text x="118.7" y="80.9">43</text>
<text x="118.7" y="83.4">42</text>
<text x="149.4" y="78.3">2</text>
<text x="172" y="78.3">4</text>
<text x="192.6" y="78.3">2</text>
<text x="215.2" y="78.3">4</text>
<text x="43.2" y="88.6">X5R 10V</text>
<text x="118.7" y="85.9">41</text>
<text x="118.7" y="88.5">40</text>
<text x="149.9" y="88.6">1%</text>
<text x="159.3" y="85.3">3P3V</text>
<text x="43.2" y="93.7">X5R 10V</text>
<text x="66.8" y="91">48</text>
<text x="118.7" y="91">39</text>
<text x="118.7" y="93.6">38</text>
<text x="43.2" y="98.8">X5R 10V</text>
<text x="66.8" y="101.2">36</text>
<text x="66.8" y="96.1">14</text>
<text x="118.7" y="96.1">37</text>
<text x="118.7" y="98.6">35</text>
<text x="165.1" y="98.8">1%</text>
<text x="43.2" y="103.8">X5R 10V</text>
<text x="48.3" y="106.4">10V</text>
<text x="66.8" y="106.3">11</text>
<text x="118.7" y="103.7">34</text>
<text x="118.7" y="106.3">33</text>
<text x="43.2" y="108.9">X5R</text>
<text x="66.8" y="111.3">25</text>
<text x="118.7" y="108.8">32</text>
<text x="118.7" y="111.3">31</text>
<text x="118.7" y="113.9">30</text>
<text x="43.2" y="114">X5R 10V</text>
<text x="43.2" y="119.1">X5R 10V</text>
<text x="118.7" y="116.4">29</text>
<text x="43.2" y="124.2">X5R 10V</text>
<text x="118.7" y="121.5">18</text>
<text x="118.7" y="124">17</text>
<text x="43.2" y="129.2">X5R 10V</text>
<text x="66.8" y="126.6">26</text>
<text x="66.8" y="131.7">12</text>
<text x="118.7" y="126.6">16</text>
<text x="118.7" y="129.1">15</text>
<text x="43.2" y="134.3">X5R</text>
<text x="43.2" y="136.9">10V</text>
<text x="66.8" y="136.7">13</text>
<text x="118.7" y="134.2">9</text>
<text x="118.7" y="136.7">8</text>
<text x="53.4" y="141.9">2A</text>
<text x="66.8" y="141.8">22</text>
<text x="118.7" y="139.3">7</text>
<text x="118.7" y="141.8">6</text>
<text x="118.7" y="144.4">5</text>
<text x="118.7" y="146.9">4</text>
<text x="118.7" y="149.4">3</text>
<text x="118.7" y="152">2</text>
<text x="118.7" y="154.5">1</text>
<text x="27.2" y="159">3P3V</text>
<text x="38.1" y="157.2">1%</text>
<text x="50.8" y="157.2">1%</text>
<text x="63.5" y="159.7">X5R</text>
<text x="63.5" y="157.2">10V</text>
<text x="88.4" y="161.9" transform="rotate(-90 88.4 161.9)">27</text>
<text x="90.9" y="161.9" transform="rotate(-90 90.9 161.9)">28</text>
<text x="93.5" y="161.9" transform="rotate(-90 93.5 161.9)">49</text>
<text x="96" y="161.9" transform="rotate(-90 96 161.9)">19</text>
<text x="98.6" y="161.9" transform="rotate(-90 98.6 161.9)">20</text>
<text x="60.5" y="177.4">1</text>
<text x="60.5" y="179.9">2</text>
<text x="83.1" y="177.4">4</text>
<text x="83.1" y="179.9">3</text>
<text x="101.1" y="179.9">1</text>
<text x="111" y="179.9">2</text>
<text x="205.5" y="194.2">Design Name</text>
<text x="205.5" y="201.8">Size</text>
<text x="215.7" y="201.8">Page Name</text>
<text x="286.8" y="201.8">Rev</text>
<text x="205.5" y="209.5">Date:</text>
<text x="208.1" y="204.4">A4</text>
<text x="218.7" y="209.5">Friday, July 23, 2021</text>
<text x="256.3" y="209.5">Sheet</text>
<text x="269" y="209.5">2</text>
<text x="276.7" y="209.5">of</text>
<text x="284.3" y="209.5">4</text>
<text x="286.8" y="204.4">&lt;RevCode&gt;</text>
</g>
<g font-size="2.3" fill="#004080">
<text x="142.2" y="35.2" transform="rotate(-90 142.2 35.2)">G2</text>
<text x="129.3" y="40.6">ANT</text>
<text x="141.9" y="48.4" transform="rotate(-90 141.9 48.4)">G1</text>
<text x="72.4" y="77.4">AVDD33_AON</text>
<text x="72.4" y="72.3">VDDBUS_USB</text>
<text x="95.1" y="73.8" transform="rotate(-90 95.1 73.8)">ANT</text>
<text x="106.7" y="72.3">GPIO_31</text>
<text x="106.7" y="74.8">GPIO_30</text>
<text x="106.7" y="77.4">GPIO_29</text>
<text x="72.4" y="82.5">AVDD33_PA</text>
<text x="106.7" y="79.9">GPIO_28</text>
<text x="106.7" y="82.5">GPIO_27</text>
<text x="106.7" y="85">GPIO_26</text>
<text x="106.7" y="87.5">GPIO_25</text>
<text x="72.4" y="92.6">VDDIO_1</text>
<text x="106.7" y="90.1">GPIO_24</text>
<text x="106.7" y="92.6">GPIO_23</text>
<text x="106.7" y="95.2">GPIO_22</text>
<text x="72.4" y="97.7">VDDIO_2</text>
<text x="106.7" y="97.7">GPIO_21</text>
<text x="106.7" y="100.2">GPIO_20</text>
<text x="72.4" y="102.8">VDDIO_3</text>
<text x="72.4" y="107.9">VDDCORE</text>
<text x="106.7" y="105.3">GPIO_19</text>
<text x="106.7" y="107.9">GPIO_18</text>
<text x="72.4" y="112.9">AVDD15</text>
<text x="106.7" y="110.4">GPIO_17</text>
<text x="106.7" y="112.9">GPIO_16</text>
<text x="106.7" y="115.5">GPIO_15</text>
<text x="106.7" y="118">GPIO_14</text>
<text x="106.7" y="123.1">GPIO_12</text>
<text x="106.7" y="125.6">GPIO_11</text>
<text x="72.4" y="128.2">AVDD_RF</text>
<text x="106.7" y="128.2">GPIO_10</text>
<text x="108" y="130.7">GPIO_9</text>
<text x="72.4" y="133.3">DCDC_OUT</text>
<text x="108" y="135.8">GPIO_8</text>
<text x="72.4" y="143.4">PU_CHIP</text>
<text x="72.4" y="138.3">SW_DCDC</text>
<text x="108" y="138.3">GPIO_7</text>
<text x="108" y="140.9">GPIO_6</text>
<text x="108" y="143.4">GPIO_5</text>
<text x="108" y="146">GPIO_4</text>
<text x="108" y="148.5">GPIO_3</text>
<text x="108" y="151">GPIO_2</text>
<text x="108" y="153.6">GPIO_1</text>
<text x="90" y="156.3" transform="rotate(-90 90 156.3)">XTAL_HF_IN</text>
<text x="92.6" y="156.3" transform="rotate(-90 92.6 156.3)">XTAL_HF_OUT</text>
<text x="95.1" y="156.3" transform="rotate(-90 95.1 156.3)">Pad_GND</text>
<text x="97.7" y="156.3" transform="rotate(-90 97.7 156.3)">XTAL32K_IN</text>
<text x="100.2" y="156.3" transform="rotate(-90 100.2 156.3)">XTAL32K_OUT</text>
<text x="108" y="156.1">GPIO_0</text>
<text x="64.8" y="179">XIN</text>
<text x="75" y="179">GND2</text>
<text x="64.8" y="181.5">GND1</text>
<text x="75" y="181.5">XOUT</text>
</g>
<g font-size="2.3" fill="#ff8000">
<text x="43.2" y="70.8">1uF</text>
<text x="43.2" y="75.9">1uF</text>
<text x="43.2" y="81">10pF</text>
<text x="43.2" y="86.1">1uF</text>
<text x="149.9" y="86.1">20K</text>
<text x="43.2" y="91.1">2.2uF</text>
<text x="43.2" y="96.2">2.2uF</text>
<text x="43.2" y="101.3">2.2uF</text>
<text x="165.1" y="96.2">NC*/4.7K</text>
<text x="43.2" y="106.4">2.2uF</text>
<text x="43.2" y="111.5">1uF</text>
<text x="43.2" y="116.5">100nF</text>
<text x="43.2" y="121.6">10pF</text>
<text x="43.2" y="131.8">1uF</text>
<text x="43.2" y="126.7">100nF</text>
<text x="61" y="139.4">2.2uH</text>
<text x="38.1" y="154.6">NC*/0R</text>
<text x="50.8" y="154.6">20K</text>
<text x="63.5" y="154.6">100nF</text>
</g>
<g font-size="2.3" fill="#8000ff">
<text x="131.4" y="135.6">USB_DN</text>
<text x="131.4" y="138.1">USB_DP</text>
</g>
</svg>
